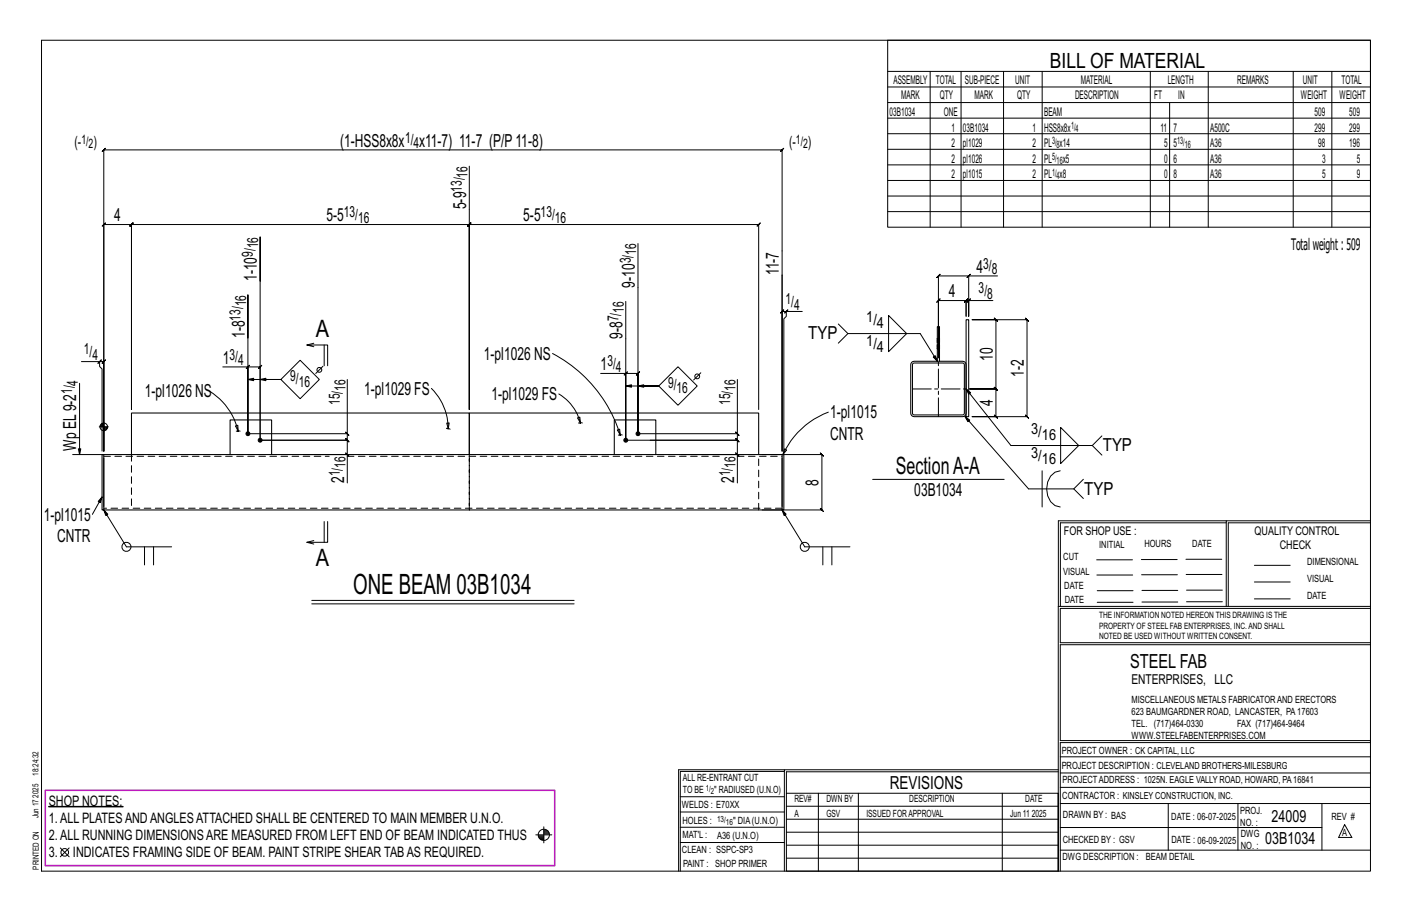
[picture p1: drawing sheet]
<svg xmlns="http://www.w3.org/2000/svg" width="432mm" height="279mm" viewBox="0 0 432 279" stroke-linecap="round" stroke-linejoin="round" font-family="sans-serif">
<g fill="#000" stroke="#000" stroke-width=".31">
<path d="M14.9 246.5h22.7v.2h-22.7z"/>
<circle cx="75.8" cy="132.6" r=".6"/>
<circle cx="79.5" cy="134.6" r=".6"/>
<circle cx="191.4" cy="134.6" r=".6"/>
<circle cx="195.1" cy="132.6" r=".6"/>
</g>
<g fill="none" stroke="#000" stroke-width=".31">
<path d="M12.7 12.3h406.4v254h-406.4zM271.5 12.3h147.6v57.2h-147.6zM271.5 21.8h147.6M271.5 26.6h147.6M271.5 31.4h147.6M271.5 36.1h147.6M284.5 21.8v47.7M293.9 21.8v47.7M306.9 21.8v47.7M318.7 21.8v47.7M351.8 21.8v47.7M357.7 31.4v38.1"/>
<path d="M369.5 21.8v47.7M395.5 21.8v47.7M407.3 21.8v47.7M143.5 50.8v74.4M271.5 40.9h147.6M271.5 45.6h147.6M271.5 50.4h147.6M271.5 55.2h147.6M271.5 59.9h147.6M195.1 74.4v58.2v-18.4l.5-.5-1 1 .5-.5h-3.7M271.5 64.7h147.6M79.5 85.9v-13.4v62.1"/>
<path d="M191.4 92.1v42.5v-20.4h-7.7M240 95.7l1-1zM240.5 95.2h-1.3l.5-.5-1 1 .5-.5v42.7v-92.1l.5-.5-1 1 .5-.5h-207.5l.5-.5-1 1 .5-.5v92.1v-8.8M245.3 95.2h-4.8v1.5l-.8 .8v40.4M256.4 99l2.9 3h22.1l5.2 8.4-1.2-1.3 .6-.4 .6 1.7M271.7 96.4l5.6 5.6-5.6 5.5zM296.2 84.4h-9.2l.5-.5-1 1 .5-.5v25v-17.5l-.5 .5 1-1-.5 .5h8.4l-.5 .5 1-1-.5 .5v4.8v-4.8l-.5 .5 1-1-.5 .5h.8M296.7 83.9l-1 1zM296.7 91.4l-1 1zM297.3 97.7h16.8l-.5-.5 1 1-.5-.5v29.7l-.5-.5 1 1-.5-.5h-16.8h7.3l.5 .5-1-1 .5 .5v-8.5l.5 .5-1-1 .5 .5h-8.1h8.1l.5 .5-1-1 .5 .5v-21.2l.5 .5-1-1 .5 .5zM305.1 84.4h-8.9v12.3v-4.8h7.4M24.3 117.2v21.8l-.3-1.8h.7l-.4 1.8"/>
<path d="M24.9 110.5h5.6v1.5l.7 .8v25.1M30 111l1-1zM30.5 110.5h1.2l-.5 .5 1-1-.5 .5v27.4v-69.3l-.5 .5 1-1-.5 .5h8.5l-.5 .5 1-1-.5 .5v56.6v-56.6l-.5 .5 1-1-.5 .5h103.3l-.5 .5 1-1-.5 .5v56.6v-56.6l-.5 .5 1-1-.5 .5h88.5l-.5 .5 1-1-.5 .5v56.6M64.1 119.6a19.5 19.5 0 0 1 8.7 12.2M75.3 112.7l1-1zM75.8 103.3v-13.2v42.5v-20.4h-7.7M75.8 112.2h3.7l-.5 .5 1-1-.5 .5v22.4M75.8 116l1.8 .4v-.8l-1.8 .4h10.1h-6.4l1.8-.4v.8l-1.8-.4M85.9 116l5.9-5.9 5.9 5.9-5.9 5.9zM96 106l-2.2-.5h6.4v6.3M96 104.9l-2.2 .6M98.8 112l-2.2 2.2"/>
<path d="M99.1 105.5v6.3M106.2 116v16.6h-30.4M131.9 118.7a17.4 17.4 0 0 1 5.2 12.4M169 108.1a42.3 42.3 0 0 1 20.7 24.9M191.4 118l1.7 .4v-.8l-1.7 .4h10.1h-6.4l1.8-.4v.8l-1.8-.4M191.9 113.7l-1 1zM201.5 118l5.8-5.9 5.9 5.9-5.9 5.9zM214.3 114l-2.2 2.2M225.5 116v16.6h-30.4M259.3 102l-2.9 2.9M295.4 118.9l.8 1.6 .6-.5-1.4-1.1 13.7 17.3h24.9l3-2.9M22.2 139h9.5"/>
<path d="M30.3 130.5h2.8M30.7 130v.5M30.9 129.7v.8M31.1 129.5v1M31.3 129.4v1.1M31.5 129.3v1.2M32 130.5v1.1M32.2 130.5v1.1M32.4 130.5v1M32.6 130.5v.8M32.8 130.5v.5M72 130.2l.7-.2 .1 1.8z"/>
<path d="M72.2 131.8h.6M72.8 131.8h.6M79.5 134.6h26.7l-.5-.5 1 1-.5-.5v4.4M92.8 139h13.4v8.6M105.7 138.5l1 1zM105.7 132.1l1 1zM106.2 132.6v2l-.5-.5 1 1-.5-.5h-26.7M136.5 130.9l.6 .2M136.6 129.3h.8l-.3 1.8zM137.1 131.1l.5 .1M170.9 120.4a14.4 14.4 0 0 1 6.6 8.9M176.6 127.7l.7-.2 .2 1.8z"/>
<path d="M176.9 129.3h.6M177.5 129.3h.6M188.8 131.4l.7-.2 .2 1.8zM189.1 133h.6M189.7 133h.6M191.4 134.6h34.1l-.5-.5 1 1-.5-.5v4.4M208.3 139h17.2v8.6M225 138.5l1 1zM225 132.1l1 1zM225.5 132.6v2l-.5-.5 1 1-.5-.5h-26.7M233.1 139h18.2l-.5-.5 1 1-.5-.5v16.9l-.5-.5 1 1-.5-.5h-18.2M239.9 137.2l.7 .4-1.2 1.4z"/>
<path d="M253.3 126a24.8 24.8 0 0 0-13.9 13M295.1 127.3l.9 1.6 .5-.5-1.4-1.1 19.4 22.2h13.9l2.9-3M324.4 130.7l5.5 5.5-5.5 5.5zM334 136.2l3 2.9M31.2 151.9l-1.2 1.4 .7 .3 .5-1.7-3 5.3M31.7 155.9l.6 1.7 .7-.4-1.3-1.3 7 11.3h13.8M99.1 159.4v6.4M100.2 159.4v6.4h-6.4l2.2 .5M239.2 155.9l.6 1.7 .6-.4-1.2-1.3 6.9 11.3h13.8M266.9 146.5h40.2M318.7 143.9v11.1M324.2 143.9a5 5 0 0 0-4.1 5.6 5 5 0 0 0 4.1 5.5"/>
<path d="M328.4 149.5l2.9 2.9M375 159.8h-50.7v25.6M375 159.2h-51.3l-.1 107.1M419.1 159.2h-44.1v26.2M419.1 159.8h-43.5v25.6M44.2 167.2v5.5M47 167.2v5.5M96 165.3l-2.2 .5M251.6 167.2v5.5M254.4 167.2v5.5M335.4 171.1h10.9M335.4 175.8h11"/>
<path d="M349 171h11M349.1 175.7h11M362.7 171h10.9M362.7 175.6h11M383.6 172.8h11M383.6 177.9h11M95.3 183.5h80.3M95.3 184.6h80.3M323.7 185.4h95.4M335.5 184.1h11M335.5 180.6h11M349.2 184h11"/>
<path d="M349.2 180.5h11M362.9 180.4h10.9M362.9 184h10.9M383.6 183.1h11M419.1 186h-94.9v10.5h94.9M419.1 197.1h-94.9v29.3h94.9v.6h-94.9v39.3M239.9 235.8h-31.9v30.5M239.9 235.3h-32.4v31M323.6 235.3h-83.7v31M323.6 235.9h-83.1v6.6M324.2 236.3h94.9M324.2 231.4h94.9"/>
<path d="M18.4 259.2l2.7 2.7M21.1 259.2l-2.7 2.7M163.8 255.2h5M164.6 255.5h1.7M164.7 255.8h1.6M164.8 256.1h1.5M165 256.4h1.3M165.4 256.6h.9M166.3 252.8v4.9M166.3 254.1h1.3M166.3 253.8h.9M166.3 254.6h1.6"/>
<path d="M166.3 254.3h1.5M166.3 254.9h1.7M208 252.9h31.9M208 257.5h31.9M208 243.6h31.9M208 248.2h31.9M240.5 242.5h83.1v23.8h-83.1zM240.5 258.4h83.1M240.5 254.4h83.1M240.5 250.4h83.1M240.5 246.5h83.1M250.3 242.5v23.8"/>
<path d="M262.5 242.5v23.8M306.5 242.5v23.8M324.2 253h80.1M324.2 245.6h94.9M324.2 259.9h94.9M324.2 240.7h94.9M357.3 245.6v14.3M378.6 245.6v14.3M404.3 245.6v14.3M411.2 252.1l2.2 3.9h-4zM240.5 262.3h83.1"/>
<circle cx="97.7" cy="113.1" r=".74"/>
<circle cx="213.2" cy="115.1" r=".74"/>
<circle cx="31.7" cy="130.5" r="1.16"/>
<circle cx="38.7" cy="167.2" r="1.38"/>
<circle cx="246.1" cy="167.2" r="1.38"/>
<circle cx="166.3" cy="255.2" r="1.71"/>
<circle cx="19.8" cy="260.6" r="1.17"/>
</g>
<path d="M13.8 241.6h155.8v23h-155.8z" fill="none" stroke="#f0f" stroke-width=".5"/>
<g fill="none" stroke="#000" stroke-width=".32">
<path d="M295.4 97.7h.8v29.7h-.8zM278.8 110.7l.8-.3h14.8a1.06 1.06 0 0 1 1 1.1v14.8a1.06 1.06 0 0 1-1 1.1h-14.8a1.06 1.06 0 0 1-1.1-1.1v-14.8zM279.2 111.1l.4-.1 15.2 .1 .1 .4-.1 15.2-.4 .1-15.2-.1-.2-.4zM286.6 106.6h.1M286.6 105.5h.1M286.6 104.7h.1M286.6 103.5h.1M286.6 110.4v-10.5h.7v10.5M287.3 106.6h.1M287.3 105.5h.1M287.3 104.7h.1M287.3 103.5h.1"/>
<path d="M31.2 139h.5v16.9h-.5zM31.7 139h207.5M40.2 139v-12.7h103.3v12.7v-12.7h88.5v12.7M70.4 139v-10.6h12.7v10.6M187.9 139v-10.6h12.7v10.6M239.2 139h.5v16.9h-.5zM31.7 140v14.8M31.7 155.9h207.5M239.2 140v14.8"/>
</g>
<g fill="none" stroke="#000" stroke-width=".31" stroke-dasharray="2 1.4">
<path d="M286.6 106.1h.7v.2h-.7zM286.6 106.6h.1M286.6 106.1v-.3M286.6 104.1h.7v.2h-.7zM286.6 104.7v-.1M286.6 104.1v-.3M286.6 106.6h.7M286.6 104.7h.7M287.3 105.5h-.7M287.3 103.5h-.7M287.3 106.3v.2h-.7v-.2M287.3 106.5h-.7"/>
<path d="M287.3 106.6h.1M287.3 105.5h.1M287.3 105.6l-.7-.1M287.3 105.8v-.2l-.7-.1M287.3 106.1v-.3h-.7v-.2M287.3 104.3v.2h-.7v-.2M287.3 104.5h-.7M287.3 104.6v.1M287.3 103.5h.1M287.3 103.6l-.7-.1M287.3 103.8v-.2l-.7-.1M287.3 104.1v-.3h-.7v-.2"/>
<path d="M31.7 139.5h69M40.2 139v16.9M106.2 139.5h113.8M143.5 139v16.9zM225.5 139.5h13.7M232 155.9v-16.9M239.2 155.4h-207.5"/>
</g>
<path d="M279 118.9h16.4M287 127.4v-17" fill="none" stroke="#000" stroke-width=".31" stroke-dasharray="5.8 1 1 1"/>
<text font-size="8.6" x="108" y="181.6">ONE BEAM 03B1034</text>
<g font-size="7.3">
<text x="96.6" y="103">A</text>
<text x="274" y="144.8">SectionA-A</text>
<text x="96.6" y="173">A</text>
</g>
<text font-size="6.4" x="321.1" y="20.7">BILL OF MATERIAL</text>
<text font-size="5.9" x="345.6" y="204.1">STEEL FAB</text>
<g font-size="5.5">
<text x="104" y="44.8">(1-HSS8x8x</text>
<text x="128.2" y="44.8">x11-7) 11-7 (P/P11-8)</text>
<text x="142.5" y="64" transform="rotate(-90 142.5 64)">5-9</text>
<text x="34.9" y="67.6">4</text>
<text x="99.8" y="67.6">5-5</text>
<text x="160" y="67.6">5-5</text>
<text x="298.6" y="83.4">4</text>
<text x="78.6" y="85.9" transform="rotate(-90 78.6 85.9)">1-10</text>
<text x="194.1" y="87.9" transform="rotate(-90 194.1 87.9)">9-10</text>
<text x="238.2" y="84.1" transform="rotate(-90 238.2 84.1)">11-7</text>
<text x="290.2" y="90.9">4</text>
<text x="74.8" y="103.3" transform="rotate(-90 74.8 103.3)">1-8</text>
<text x="190.4" y="103.6" transform="rotate(-90 190.4 103.6)">9-8</text>
<text x="247.1" y="103.7">TYP</text>
<text x="68.1" y="111.2">1</text>
<text x="147.9" y="110">1-pl1026 NS</text>
<text x="183.7" y="113.2">1</text>
<text x="303.6" y="110.4" transform="rotate(-90 303.6 110.4)">10</text>
<text x="313.1" y="115.2" transform="rotate(-90 313.1 115.2)">1-2</text>
<text x="44.3" y="121.4">1-pl1026 NS</text>
<text x="111.3" y="120.7">1-pl1029 FS</text>
<text x="150.3" y="122.3">1-pl1029 FS</text>
<text x="303.6" y="124.2" transform="rotate(-90 303.6 124.2)">4</text>
<text x="253.8" y="127.9">1-pl1015</text>
<text x="23.3" y="137.9" transform="rotate(-90 23.3 137.9)">Wp EL9-2</text>
<text x="253.8" y="134.4">CNTR</text>
<text x="337.2" y="138">TYP</text>
<text x="105.2" y="147.6" transform="rotate(-90 105.2 147.6)">2</text>
<text x="224.5" y="147.6" transform="rotate(-90 224.5 147.6)">2</text>
<text x="250.4" y="148.4" transform="rotate(-90 250.4 148.4)">8</text>
<text x="279.6" y="151.5">03B1034</text>
<text x="331.6" y="151.2">TYP</text>
<text x="13.4" y="159.2">1-pl1015</text>
<text x="17.5" y="165.7">CNTR</text>
<text x="272.2" y="241.1">REVISIONS</text>
</g>
<g font-size="5.1">
<text x="388.9" y="251.3">24009</text>
<text x="386.9" y="258.1">03B1034</text>
</g>
<text font-size="4.9" x="394.8" y="76.4">Totalweight : 509</text>
<g font-size="4.7">
<text x="22.8" y="45">(-</text>
<text x="28.6" y="45">)</text>
<text x="123.9" y="43.6">1/</text>
<text x="126.5" y="45.2">4</text>
<text x="241.3" y="45">(-</text>
<text x="247.1" y="45">)</text>
<text x="141.3" y="58.6" transform="rotate(-90 141.3 58.6)">13/</text>
<text x="142.9" y="54.3" transform="rotate(-90 142.9 54.3)">16</text>
<text x="105.1" y="66.4">13/</text>
<text x="109.5" y="68.1">16</text>
<text x="165.3" y="66.4">13/</text>
<text x="169.7" y="68.1">16</text>
<text x="79" y="75.9" transform="rotate(-90 79 75.9)">16</text>
<text x="194.5" y="77.9" transform="rotate(-90 194.5 77.9)">16</text>
<text x="77.3" y="78.5" transform="rotate(-90 77.3 78.5)">9/</text>
<text x="192.9" y="80.5" transform="rotate(-90 192.9 80.5)">3/</text>
<text x="300.7" y="82.1">3/</text>
<text x="303.3" y="83.8">8</text>
<text x="299.3" y="89.6">3/</text>
<text x="75.2" y="93.6" transform="rotate(-90 75.2 93.6)">16</text>
<text x="190.8" y="95.6" transform="rotate(-90 190.8 95.6)">16</text>
<text x="240.2" y="93">1/</text>
<text x="242.8" y="94.6">4</text>
<text x="301.9" y="91.3">8</text>
<text x="73.6" y="98" transform="rotate(-90 73.6 98)">13/</text>
<text x="189.1" y="98.2" transform="rotate(-90 189.1 98.2)">7/</text>
<text x="264.9" y="98.5">1/</text>
<text x="268.2" y="100.2">4</text>
<text x="264.9" y="105.8">1/</text>
<text x="268.2" y="107.5">4</text>
<text x="25.7" y="108.3">1/</text>
<text x="28.3" y="110">4</text>
<text x="70.2" y="109.9">3/</text>
<text x="72.8" y="111.6">4</text>
<text x="185.7" y="111.9">3/</text>
<text x="188.3" y="113.6">4</text>
<text x="23.8" y="117.9" transform="rotate(-90 23.8 117.9)">4</text>
<text x="88.7" y="116.5">9/</text>
<text x="91.3" y="118.2">16</text>
<text x="105.6" y="119.5" transform="rotate(-90 105.6 119.5)">16</text>
<text x="204.3" y="118.5">9/</text>
<text x="224.9" y="119.5" transform="rotate(-90 224.9 119.5)">16</text>
<text x="22.1" y="120.5" transform="rotate(-90 22.1 120.5)">1/</text>
<text x="104" y="123.9" transform="rotate(-90 104 123.9)">15/</text>
<text x="206.9" y="120.2">16</text>
<text x="223.3" y="123.9" transform="rotate(-90 223.3 123.9)">15/</text>
<text x="315.3" y="132.7">3/</text>
<text x="318.6" y="134.4">16</text>
<text x="105.6" y="143" transform="rotate(-90 105.6 143)">16</text>
<text x="224.9" y="143" transform="rotate(-90 224.9 143)">16</text>
<text x="315.3" y="140">3/</text>
<text x="318.6" y="141.7">16</text>
<text x="104" y="145.6" transform="rotate(-90 104 145.6)">1/</text>
<text x="223.3" y="145.6" transform="rotate(-90 223.3 145.6)">1/</text>
</g>
<g font-size="4.4">
<text x="14.9" y="251.5">1.ALL PLATESANDANGLESATTACHED SHALL BE CENTERED TO MAIN MEMBER U.N.O.</text>
<text x="14.9" y="246.3">SHOP NOTES:</text>
<text x="14.9" y="256.7">2.ALL RUNNING DIMENSIONSARE MEASURED FROM LEFT END OF BEAM INDICATED THUS</text>
<text x="14.9" y="262">3.</text>
<text x="22.3" y="262">INDICATES FRAMING SIDE OF BEAM. PAINT STRIPE SHEAR TABAS REQUIRED.</text>
</g>
<text font-size="4.2" x="346" y="209.1">ENTERPRISES, LLC</text>
<g font-size="4">
<text x="24.9" y="43.9">1/</text>
<text x="27.1" y="45.3">2</text>
<text x="243.4" y="43.9">1/</text>
<text x="245.6" y="45.3">2</text>
</g>
<g font-size="3.7">
<text x="273.2" y="25.6">ASSEMBLY</text>
<text x="286.2" y="25.6">TOTAL</text>
<text x="295.1" y="25.6">SUB-PIECE</text>
<text x="310.4" y="25.6">UNIT</text>
<text x="330.5" y="25.6">MATERIAL</text>
<text x="357.1" y="25.6">LENGTH</text>
<text x="378.3" y="25.6">REMARKS</text>
<text x="398.4" y="25.6">UNIT</text>
<text x="410.2" y="25.6">TOTAL</text>
<text x="272.1" y="35.5">03B1034</text>
<text x="275.6" y="30.4">MARK</text>
<text x="287.4" y="30.4">QTY</text>
<text x="288.6" y="35.5">ONE</text>
<text x="298" y="30.4">MARK</text>
<text x="311" y="30.4">QTY</text>
<text x="319.3" y="35.5">BEAM</text>
<text x="328.7" y="30.4">DESCRIPTION</text>
<text x="353" y="30.4">FT</text>
<text x="360.3" y="30.4">IN</text>
<text x="397.8" y="30.4">WEIGHT</text>
<text x="402" y="35.5">509</text>
<text x="409.6" y="30.4">WEIGHT</text>
<text x="412.6" y="35.5">509</text>
<text x="290.9" y="40.2">1</text>
<text x="294.5" y="40.2">03B1034</text>
<text x="315.8" y="40.2">1</text>
<text x="319.3" y="40.2">HSS8x8x</text>
<text x="354.9" y="40.2">11</text>
<text x="358.9" y="40.2">7</text>
<text x="370.1" y="40.2">A500C</text>
<text x="402" y="40.2">299</text>
<text x="412.6" y="40.2">299</text>
<text x="290.9" y="45">2</text>
<text x="294.5" y="45">pl1029</text>
<text x="315.8" y="45">2</text>
<text x="319.3" y="45">PL x14</text>
<text x="356" y="45">5</text>
<text x="358.9" y="45">5</text>
<text x="370.1" y="45">A36</text>
<text x="403.2" y="45">98</text>
<text x="412.6" y="45">196</text>
<text x="290.9" y="49.7">2</text>
<text x="294.5" y="49.7">pl1026</text>
<text x="315.8" y="49.7">2</text>
<text x="319.3" y="49.7">PL</text>
<text x="325" y="49.7">x5</text>
<text x="356" y="49.7">0</text>
<text x="358.9" y="49.7">6</text>
<text x="370.1" y="49.7">A36</text>
<text x="404.3" y="49.7">3</text>
<text x="415" y="49.7">5</text>
<text x="290.9" y="54.5">2</text>
<text x="294.5" y="54.5">pl1015</text>
<text x="315.8" y="54.5">2</text>
<text x="319.3" y="54.5">PL x8</text>
<text x="356" y="54.5">0</text>
<text x="358.9" y="54.5">8</text>
<text x="370.1" y="54.5">A36</text>
<text x="404.3" y="54.5">5</text>
<text x="415" y="54.5">9</text>
<text x="325.3" y="163.4">FOR SHOP USE :</text>
<text x="383.7" y="163.4">QUALITY CONTROL</text>
<text x="391.4" y="167.8">CHECK</text>
</g>
<g font-size="3.1">
<text x="327.5" y="39.4">1/</text>
<text x="328.9" y="40.5">4</text>
<text x="321.7" y="44.1">3/</text>
<text x="323.1" y="45.3">8</text>
<text x="360" y="44.1">13/</text>
<text x="362.3" y="45.3">16</text>
<text x="321.7" y="48.9">5/</text>
<text x="321.7" y="53.7">1/</text>
<text x="323.1" y="50">16</text>
<text x="323.1" y="54.8">4</text>
<text x="336.2" y="167.4">INITIAL</text>
<text x="350" y="167.1">HOURS</text>
<text x="364.6" y="167.2">DATE</text>
<text x="325.2" y="171.3">CUT</text>
<text x="399.8" y="172.8">DIMENSIONAL</text>
<text x="325.1" y="175.8">VISUAL</text>
<text x="399.8" y="177.9">VISUAL</text>
<text x="325.5" y="180">DATE</text>
<text x="325.7" y="184.4">DATE</text>
<text x="399.8" y="183.1">DATE</text>
<text x="346" y="215">MISCELLANEOUS METALS FABRICATORAND ERECTORS</text>
<text x="346" y="218.6">623 BAUMGARDNER ROAD, LANCASTER, PA17603</text>
<text x="346" y="225.8">WWW.STEELFABENTERPRISES.COM</text>
<text x="346" y="222.2">TEL. (717)464-0330</text>
<text x="378.3" y="222.2">FAX (717)464-9464</text>
<text x="324.7" y="230.5">PROJECT OWNER : CK CAPITAL, LLC</text>
<text x="208.8" y="238.8">ALL RE-ENTRANT CUT</text>
<text x="324.7" y="235.1">PROJECT DESCRIPTION : CLEVELAND BROTHERS-MILESBURG</text>
<text x="324.9" y="239.5">PROJECTADDRESS : 1025N. EAGLE VALLY ROAD, HOWARD, PA16841</text>
<text x="208.8" y="242.5">TO BE</text>
<text x="218.4" y="242.5">&quot; RADIUSED (U.N.O)</text>
<text x="242.9" y="245.3">REV#</text>
<text x="252.7" y="245.3">DWN BY</text>
<text x="278.1" y="245.3">DESCRIPTION</text>
<text x="313.5" y="245.3">DATE</text>
<text x="324.9" y="244.2">CONTRACTOR : KINSLEY CONSTRUCTION, INC.</text>
<text x="208.5" y="247">WELDS : E70XX</text>
<text x="208.7" y="251.7">HOLES :</text>
<text x="224.2" y="251.8">&quot; DIA(U.N.O)</text>
<text x="242.9" y="249.9">A</text>
<text x="252.7" y="249.9">GSV</text>
<text x="264.9" y="249.9">ISSUED FORAPPROVAL</text>
<text x="309" y="249.9">Jun 11</text>
<text x="315.5" y="249.9">2025</text>
<text x="325.1" y="250">DRAWN BY : BAS</text>
<text x="358.2" y="250.5">DATE : 06-07-2025</text>
<text x="379.3" y="248.9">PROJ.</text>
<text x="407.2" y="250.5">REV #</text>
<text x="208.7" y="256.3">MAT'L :</text>
<text x="219.3" y="256.4">A36 (U.N.O)</text>
<text x="325" y="257.6">CHECKED BY : GSV</text>
<text x="358.3" y="257.7">DATE : 06-09-2025</text>
<text x="379.3" y="252.5">NO. :</text>
<text x="379.5" y="255.9">DWG</text>
<text x="410.5" y="255.5">A</text>
<text x="208.6" y="260.7">CLEAN : SSPC-SP3</text>
<text x="324.9" y="262.9">DWG DESCRIPTION :</text>
<text x="350.4" y="263">BEAM DETAIL</text>
<text x="379.5" y="259.5">NO. :</text>
<text x="208.9" y="265">PAINT : SHOP PRIMER</text>
</g>
<g font-size="2.7">
<text x="336.1" y="189">THE INFORMATION NOTED HEREON THIS DRAWING IS THE</text>
<text x="336.1" y="195.4">NOTED BE USED WITHOUT WRITTEN CONSENT.</text>
<text x="336.1" y="192.2">PROPERTY OF STEEL FAB ENTERPRISES, INC.AND SHALL</text>
</g>
<g font-size="2.6">
<text x="215.9" y="241.8">1/</text>
<text x="217.4" y="242.7">2</text>
<text x="219.3" y="251.1">13/</text>
<text x="222" y="252.1">16</text>
</g>
<g font-size="2.5">
<text x="11.7" y="237.1" transform="rotate(-90 11.7 237.1)">18:24:32</text>
<text x="11.8" y="243.8" transform="rotate(-90 11.8 243.8)">2025</text>
<text x="11.8" y="250.1" transform="rotate(-90 11.8 250.1)">Jun 17</text>
<text x="11.9" y="265.8" transform="rotate(-90 11.9 265.8)">PRINTED ON</text>
</g>
</svg>
